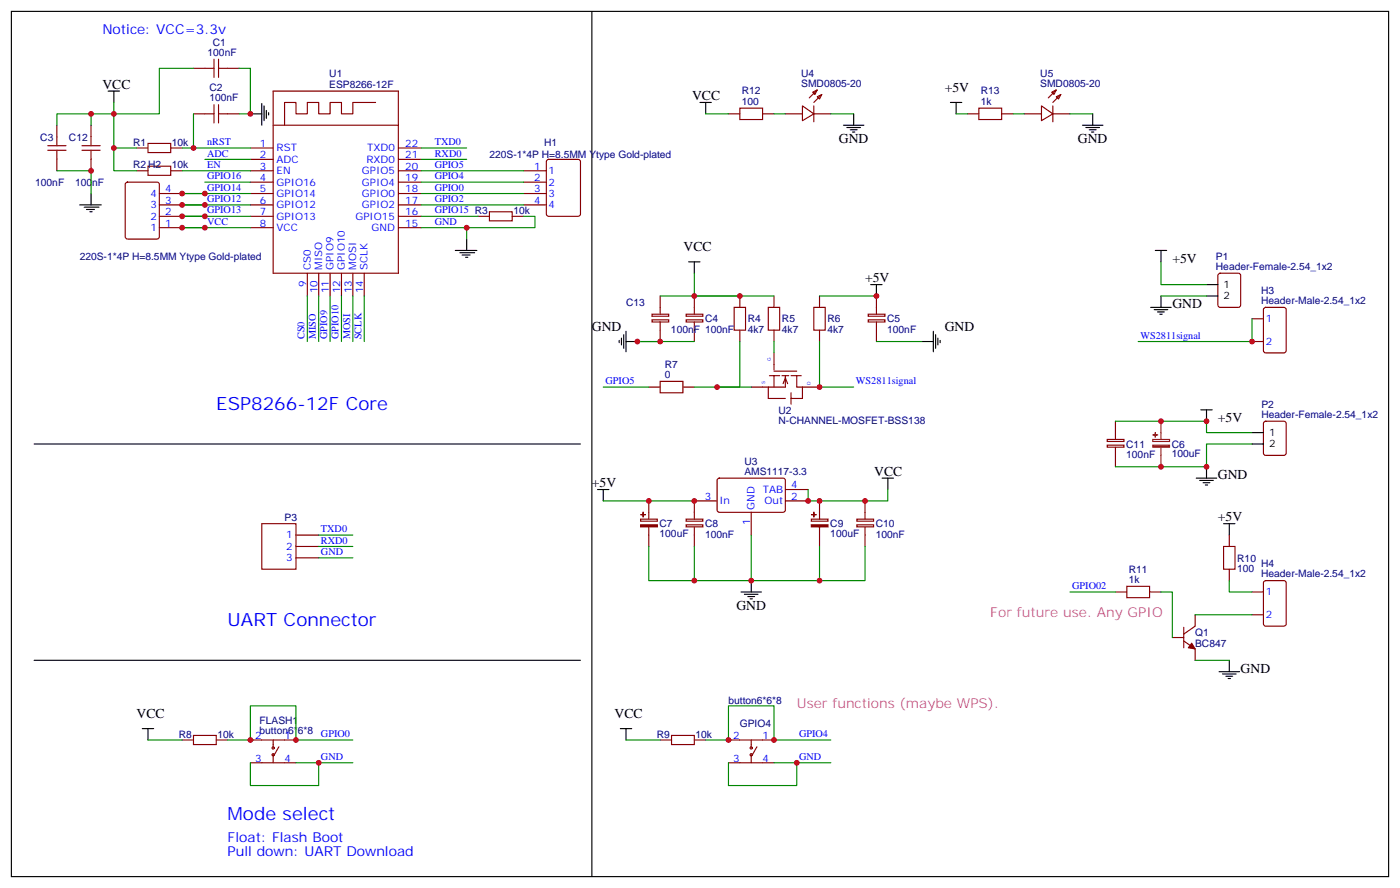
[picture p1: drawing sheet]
<svg xmlns="http://www.w3.org/2000/svg" width="434mm" height="275mm" viewBox="0 0 434 275" stroke-linecap="round" stroke-linejoin="round" font-family="sans-serif">
<g fill="none" stroke="#000" stroke-width=".35">
<path d="M3.5 3.5h426.9v268.1h-426.9zM183.4 3.5v268.1M33.5 28.2h3.5M35.3 28.2v3.5M77.6 35.3h3.5M81.1 32.1v6.7M81.8 32.8v4.6M82.5 34.2v2.5M83.3 34.9v.7M217 31.7h3.5M218.7 31.7v3.6M261.4 38.8h6.4"/>
<path d="M262.5 39.5h4.2M264.6 35.3v3.5M294.6 31.7h3.5M296.3 31.7v3.6M335.5 38.8h6.3M336.5 39.5h4.3M338.7 35.3v3.5M28.2 60v3.5M263.5 40.2h2.1M264.2 40.9h.7M337.6 40.2h2.1M338.3 40.9h.7"/>
<path d="M24.7 63.5h6.7M26.1 64.2h4.6M26.8 64.9h2.5M27.9 65.6h.7M141.1 77.6h6.7M142.5 78.3h4.6M143.2 79h2.5M144.3 79.7h.7M144.6 74.1v3.5M358.1 77.6h3.5M359.8 77.6v3.5M213.4 81.1h3.6"/>
<path d="M215.2 81.1v3.6M269.9 88.2h3.5M271.6 88.2v3.5M356.7 95.2h6.3M357.7 96h4.2M358.8 96.7h2.1M359.5 97.4h.7M359.8 91.7v3.5M373.9 88.2h3.6M373.9 91.7h3.6M191.9 105.5v.7M192.6 104.8v2.1"/>
<path d="M193.3 103.7v4.2M194 105.8h3.6M194 102.7v6.3M285.8 105.8h3.5M289.3 102.7v6.3M290 103.7v4.2M290.7 104.8v2.1M291.4 105.5v.7M10.6 137.6h169.3M372.2 127h3.5M373.9 127v3.5M388.1 137.6h3.5"/>
<path d="M388.1 134.1h3.5M185.2 151.7h3.5M187 151.7v3.5M273.4 148.2h3.5M275.2 148.2v3.5M370.8 148.2h6.3M371.8 148.9h4.3M372.9 149.6h2.1M373.6 150.3h.7M373.9 144.6v3.6M232.8 179.9v3.5M379.2 162.3h3.6"/>
<path d="M381 162.3v3.5M229.7 183.4h6.3M230.7 184.1h4.2M231.8 184.9h2.1M232.5 185.6h.7M10.6 204.6h169.3M377.8 208.1h6.4M378.9 208.8h4.2M379.9 209.5h2.2M380.6 210.3h.8M381 204.6v3.5M44.1 225.8h3.5"/>
<path d="M45.9 225.8v3.5M192.3 225.8h3.5M194 225.8v3.5"/>
</g>
<g fill="none" stroke="#870000" stroke-width=".35">
<path d="M66.3 18.3v5.7M67.7 18.3v5.7M17.6 38.8v6.4M28.2 38.8v6.4M60 35.3h6.3M60 21.2h6.3M66.3 32.5v5.6M67.7 35.3h6.4M67.7 32.5v5.6M67.7 21.2h6.4M84.7 28.2h38.8v56.5h-38.8zM84.7 38.8h38.8"/>
<path d="M116.4 31.7h-7v3.6h-3.6v-3.6h-3.5v3.6h-3.5v-3.6h-3.6v3.6h-3.5v-3.6h-3.5v7.1M225.8 35.3h3.5M229.3 33.5h7.1v3.5h-7.1zM236.4 35.3h3.5M243.4 35.3h5.3M248.7 32.8l3.5 2.5-3.5 2.1zM251.9 28.6l1.4-.7-.7 1.4zM252.2 35.3h5.3M252.2 32.8v4.9M253.3 30l1.4-.7-.7 1.4zM253.3 27.9l-2.5 2.4M254.7 29.3l-2.5 2.4"/>
<path d="M299.9 35.3h3.5M303.4 33.5h7v3.5h-7zM310.4 35.3h3.6M317.5 35.3h5.3M322.8 32.8l3.5 2.5-3.5 2.1zM326 28.6l1.4-.7-.7 1.4zM326.3 35.3h5.3M326.3 32.8v4.9M327.4 30l1.4-.7-.7 1.4zM327.4 27.9l-2.5 2.4M328.8 29.3l-2.5 2.4M14.8 46.6h5.7"/>
<path d="M14.8 45.2h5.7M17.6 46.6v6.3M25.4 46.6h5.6M25.4 45.2h5.6M28.2 46.6v6.3M39 56.7l.5-.3h9.2l.6 .5 .1 16.5-.5 .6-9.4 .1-.6-.5-.1-16.5zM42.3 45.9h3.6M42.3 52.9h3.6M45.9 51.5h7v2.8h-7zM45.9 44.4h7v2.9h-7zM49.4 60h7M52.9 45.9h3.5"/>
<path d="M52.9 52.9h3.5M77.6 56.4h7.1M77.6 45.9h7.1M77.6 49.4h7.1M77.6 60h7.1M77.6 52.9h7.1M123.5 56.4h7M123.5 45.9h7M123.5 49.4h7M123.5 60h7M123.5 52.9h7M162.3 56.4h7"/>
<path d="M162.3 60h7M162.3 52.9h7M169.6 49.6l.4-.2h9.2l.7 .4v16.5l-.4 .7h-9.5l-.6-.4-.1-16.5zM49.4 70.6h7M49.4 63.5h7M49.4 67h7M77.6 70.6h7.1M77.6 63.5h7.1M77.6 67h7.1M123.5 70.6h7M123.5 63.5h7M123.5 67h7"/>
<path d="M148.2 67h3.5M151.7 65.6h7v2.8h-7zM158.7 67h3.6M162.3 63.5h7M95.2 84.7v7M98.8 84.7v7M102.3 84.7v7M105.8 84.7v7M109.4 84.7v7M112.9 84.7v7M202.1 99.1h5.2v.7h-5.2zM202.1 97.4h5.2v.6h-5.2z"/>
<path d="M204.6 91.7v5.7M204.6 99.8v6M212.7 99.1h5.1v.7h-5.1zM212.7 97.4h5.1v.6h-5.1zM215.2 91.7v5.7M215.2 99.8v6M227.5 95.2h3.6v7.1h-3.6zM229.3 91.7v3.5M238.1 95.2h3.6v7.1h-3.6zM239.9 91.7v3.5M252.2 95.2h3.6v7.1h-3.6zM254 91.7v3.5"/>
<path d="M269.1 99.1h5.2v.7h-5.2zM269.1 97.4h5.2v.6h-5.2zM271.6 91.7v5.7M271.6 99.8v6M377.7 84.9l.5-.2h5.6l.7 .4v9.4l-.4 .7h-5.9l-.7-.4v-9.4zM388.1 98.8h3.5M391.8 95.5l.5-.3h5.6l.7 .5v13l-.4 .6-5.9 .1-.7-.5v-12.9zM201.1 119.9h3.5M204.6 118.2h7.1v3.5h-7.1zM211.7 119.9h3.5M229.3 102.3v3.5M238.1 119.9v3.6h5.3"/>
<path d="M238.5 116.4h3.2M239.9 102.3v3.5M239.9 109.4v5.3M239.9 116.4v3.5M239.9 115h7M242.4 116.4h2.1M242.7 118.9l.7-1.8 .7 1.8M243.4 116.4v3.5h-10.6M245.2 116.4h3.2M246.9 116.4v3.5h7.1M248.7 119.9v3.6h-3.5M254 102.3v3.5"/>
<path d="M388.1 105.8h3.5M245.2 121.7v3.5M343.2 137.9h5.2v.7h-5.2zM343.2 136.2h5.2v.6h-5.2zM345.7 130.5v5.7M345.7 138.6v6M391.8 130.7l.5-.2h5.6l.7 .5v9.4l-.4 .7h-5.9l-.7-.5v-9.4zM201.1 155.2v5.7M222.2 155.2h-7v5.7M222.5 148.4l.5-.2h20l.4 .7v9.4l-.7 .4h-20l-.5-.7v-9.1zM232.8 158.7v7.1M243.4 155.2h7.1"/>
<path d="M243.4 151.7h7.1M254 155.2v5.7M268.1 155.2v5.7M81.1 162.3h10.6v14.1h-10.6zM91.7 165.8h7.1M91.7 169.3h7.1M91.7 172.9h7.1M198.5 160.9h5.2v.6h-5.2zM201.1 163.3v6M212.7 162.6h5.1v.7h-5.1zM212.7 160.9h5.1v.6h-5.1zM215.2 163.3v6"/>
<path d="M251.5 160.9h5.1v.6h-5.1zM254 163.3v6M265.6 162.6h5.2v.7h-5.2zM265.6 160.9h5.2v.6h-5.2zM268.1 163.3v6M379.2 169.3h3.6v7.1h-3.6zM381 165.8v3.5M381 176.4v3.5M345.7 183.4h3.5M349.2 181.7h7.1v3.5h-7.1zM356.3 183.4h3.5M363.4 197.6h3.5"/>
<path d="M366.9 198.6l3.5 2.5v3.5M366.9 194.4v6.3M370.4 190.5v3.5l-3.5 2.5M388.1 183.4h3.5M388.1 190.5h3.5M391.8 180.1l.5-.2h5.6l.7 .4v13l-.4 .7h-5.9l-.7-.4v-13zM56.4 229.3h3.6M60 227.9h7v2.8h-7zM67 229.3h3.6M77.6 236.4h14.1M77.6 229.3h14.1M84.7 229.3v2.5"/>
<path d="M84.7 233.9v2.5M86.4 231.4l-1.4 2.5M204.6 229.3h3.5M208.1 227.9h7.1v2.8h-7.1zM215.2 229.3h3.5M225.8 236.4h14.1M225.8 229.3h14.1M232.8 229.3v2.5M232.8 233.9v2.5M234.6 231.4l-1.4 2.5"/>
<circle cx="84.7" cy="233.9" r=".35"/>
<circle cx="84.7" cy="231.8" r=".35"/>
<circle cx="232.8" cy="231.8" r=".35"/>
<circle cx="232.8" cy="233.9" r=".35"/>
</g>
<g fill="#870000" stroke="#870000" stroke-width=".35">
<path d="M198.5 162.6h5.2v.7h-5.2z"/>
<path d="M198.6 159.5h1.4z"/>
<path d="M199.3 158.7l.1 1.5z"/>
<path d="M251.5 162.6h5.1v.7h-5.1z"/>
<path d="M251.5 159.5h1.4z"/>
<path d="M252.2 158.7l.1 1.5z"/>
<path d="M369.4 199.3l1 1.8-2.1-.4z"/>
</g>
<g fill="#8c2424" stroke="#8c2424" stroke-width=".35">
<path d="M357.3 137.9h5.2v.7h-5.2z"/>
<path d="M357.4 134.8h1.4z"/>
<path d="M358.1 134.1v1.4z"/>
</g>
<path d="M357.3 136.2h5.2v.6h-5.2zM359.8 130.5v5.7M359.8 138.6v6" fill="none" stroke="#8c2424" stroke-width=".35"/>
<g fill="none" stroke="#008700" stroke-width=".35">
<path d="M28.2 35.3v3.5M35.3 31.7v21.2h7M60 21.2h-10.6v14.1h-31.8v3.5M60 35.3v10.6M74.1 21.2h3.5v14.1h-3.5M218.7 35.3h7.1M239.9 35.3h3.5M257.5 35.3h7.1M296.3 35.3h3.6M314 35.3h3.5M331.6 35.3h7.1M17.6 52.9h10.6v7.1"/>
<path d="M35.3 45.9h7M56.4 45.9h21.2M56.4 52.9h21.2M56.4 60h21.2M63.5 49.4h14.1M63.5 56.4h14.1M130.5 49.4h14.1M130.5 52.9h31.8M130.5 56.4h31.8M130.5 60h31.8M130.5 45.9h14.1M56.4 63.5h21.2"/>
<path d="M56.4 67h21.2M56.4 70.6h21.2M130.5 67h17.7M130.5 70.6h14.1v3.5M130.5 63.5h31.8M162.3 67h3.5v3.6h-21.2M95.2 91.7v14.1M98.8 91.7v14.1M102.3 91.7v14.1M105.8 91.7v14.1M109.4 91.7v14.1M112.9 91.7v14.1"/>
<path d="M204.6 91.7h35.3M215.2 84.7v7M254 91.7h17.6M359.8 81.1v7.1h14.1M359.8 91.7h14.1M388.1 98.8v7h-35.3M187 119.9h14.1M197.6 105.8h17.6M215.2 119.9h17.6M229.3 105.8v14.1h-7.1M239.9 105.8v3.6M254 105.8v14.1h10.6"/>
<path d="M271.6 105.8h14.2M345.7 130.5h28.2v3.6h14.2M388.1 137.6h-14.2v7h-28.2M187 155.2h28.2M250.5 151.7v3.5h24.7v-3.5M98.8 165.8h10.6M98.8 169.3h10.6M98.8 172.9h10.6M201.1 169.3v10.6h31.7M215.2 169.3v10.6M232.8 165.8v14.1M254 169.3v10.6h-21.2"/>
<path d="M268.1 169.3v10.6h-14.1M381 179.9v3.5h7.1M331.6 183.4h14.1M359.8 183.4h3.6v14.2M370.4 190.5h17.7M370.4 204.6h10.6M45.9 229.3h10.5M70.6 229.3h7v-10.6h14.1v10.6h17.7M77.6 236.4v7h21.2v-7h10.6M91.7 236.4h7.1M194 229.3h10.6M218.7 229.3h7.1v-10.6h14.1v10.6h17.6"/>
<path d="M225.8 236.4v7h21.1v-7h10.6M239.9 236.4h7"/>
</g>
<g fill="#c00">
<circle cx="204.6" cy="105.8" r=".88"/>
<circle cx="215.2" cy="91.7" r=".88"/>
<circle cx="229.3" cy="91.7" r=".88"/>
<circle cx="28.2" cy="52.9" r=".88"/>
<circle cx="359.8" cy="144.6" r=".88"/>
<circle cx="359.8" cy="130.5" r=".88"/>
<circle cx="239.9" cy="229.3" r=".88"/>
<circle cx="225.8" cy="229.3" r=".88"/>
<circle cx="246.9" cy="236.4" r=".88"/>
<circle cx="77.6" cy="35.3" r=".88"/>
<circle cx="98.8" cy="236.4" r=".88"/>
<circle cx="63.5" cy="70.6" r=".88"/>
<circle cx="63.5" cy="67" r=".88"/>
<circle cx="63.5" cy="63.5" r=".88"/>
<circle cx="63.5" cy="60" r=".88"/>
<circle cx="215.2" cy="155.2" r=".88"/>
<circle cx="373.9" cy="130.5" r=".88"/>
<circle cx="373.9" cy="144.6" r=".88"/>
<circle cx="222.3" cy="119.9" r=".88"/>
<circle cx="254" cy="119.9" r=".88"/>
<circle cx="271.6" cy="91.7" r=".88"/>
<circle cx="254" cy="179.9" r=".88"/>
<circle cx="254" cy="155.2" r=".88"/>
<circle cx="232.8" cy="179.9" r=".88"/>
<circle cx="144.6" cy="70.6" r=".88"/>
<circle cx="35.3" cy="45.9" r=".88"/>
<circle cx="60" cy="45.9" r=".88"/>
<circle cx="35.3" cy="35.3" r=".88"/>
<circle cx="250.5" cy="155.2" r=".88"/>
<circle cx="268.1" cy="155.2" r=".88"/>
<circle cx="201.1" cy="155.2" r=".88"/>
<circle cx="215.2" cy="179.9" r=".88"/>
<circle cx="56.4" cy="70.6" r=".88"/>
<circle cx="56.4" cy="67" r=".88"/>
<circle cx="56.4" cy="63.5" r=".88"/>
<circle cx="56.4" cy="60" r=".88"/>
<circle cx="77.6" cy="229.3" r=".88"/>
<circle cx="91.7" cy="229.3" r=".88"/>
<circle cx="388.1" cy="105.8" r=".88"/>
<circle cx="28.2" cy="35.3" r=".88"/>
<circle cx="197.6" cy="105.8" r=".88"/>
</g>
<g font-size="5.6" fill="#00f">
<text x="67" y="127">ESP8266-12F Core</text>
<text x="70.6" y="194">UART Connector</text>
<text x="70.6" y="254">Mode select</text>
</g>
<g font-size="4.2" fill="#00f">
<text x="31.7" y="10.6">Notice: VCC=3.3v</text>
<text x="70.6" y="261.1">Float: Flash Boot</text>
<text x="70.6" y="265.3">Pull down: UART Download</text>
</g>
<g font-size="4.2">
<text x="31.7" y="27.5">VCC</text>
<text x="292.8" y="28.5">+5V</text>
<text x="214.5" y="31">VCC</text>
<text x="260" y="44.4">GND</text>
<text x="334.1" y="44.4">GND</text>
<text x="211.8" y="77.8">VCC</text>
<text x="363.4" y="81.4">+5V</text>
<text x="268.1" y="87.5">+5V</text>
<text x="363.4" y="95.5">GND</text>
<text x="183.4" y="102.6">GND</text>
<text x="292.8" y="102.6">GND</text>
<text x="377.5" y="130.8">+5V</text>
<text x="270.9" y="147.5">VCC</text>
<text x="377.5" y="148.4">GND</text>
<text x="183.4" y="151">+5V</text>
<text x="377.5" y="161.6">+5V</text>
<text x="228.2" y="189.1">GND</text>
<text x="384.5" y="208.4">GND</text>
<text x="42.3" y="222.5">VCC</text>
<text x="190.5" y="222.5">VCC</text>
</g>
<g font-size="4.2" fill="#f0f">
<text x="306.9" y="191.2">For future use. Any GPIO</text>
<text x="246.9" y="219.4">User functions (maybe WPS).</text>
</g>
<g font-size="3.2" fill="#000080">
<text x="64.3" y="17.3">100nF</text>
<text x="66" y="14.2">C1</text>
<text x="102.1" y="23.9">U1</text>
<text x="248.3" y="23.9">U4</text>
<text x="322.4" y="23.9">U5</text>
<text x="64.9" y="28.2">C2</text>
<text x="102.1" y="27.2">ESP8266-12F</text>
<text x="229.9" y="29.3">R12</text>
<text x="248.3" y="26.8">SMD0805-20</text>
<text x="304" y="29.3">R13</text>
<text x="322.4" y="26.8">SMD0805-20</text>
<text x="64.9" y="31.4">100nF</text>
<text x="229.9" y="32.5">100</text>
<text x="304" y="32.5">1k</text>
<text x="12.5" y="43.6">C3</text>
<text x="21.4" y="43.6">C12</text>
<text x="41.3" y="45.2">R1</text>
<text x="53.3" y="45.2">10k</text>
<text x="168.6" y="45.2">H1</text>
<text x="41.3" y="52.2">R2</text>
<text x="45.9" y="52.2">H2</text>
<text x="53.3" y="52.2">10k</text>
<text x="151.7" y="48.9">220S-1*4P H=8.5MM Ytype Gold-plated</text>
<text x="10.9" y="57.7">100nF</text>
<text x="23.3" y="57.7">100nF</text>
<text x="159.1" y="66.3">10k</text>
<text x="24.7" y="80.6">220S-1*4P H=8.5MM Ytype Gold-plated</text>
<text x="376.9" y="83.6">Header-Female-2.54_1x2</text>
<text x="376.9" y="80.4">P1</text>
<text x="194" y="94.7">C13</text>
<text x="390.9" y="94.2">Header-Male-2.54_1x2</text>
<text x="390.9" y="91.1">H3</text>
<text x="218.5" y="99.9">C4</text>
<text x="231.8" y="99.9">R4</text>
<text x="242.4" y="99.9">R5</text>
<text x="256.5" y="99.9">R6</text>
<text x="275" y="99.9">C5</text>
<text x="208" y="103.1">100nF 100nF</text>
<text x="231.8" y="103.1">4k7</text>
<text x="242.4" y="103.1">4k7</text>
<text x="256.5" y="103.1">4k7</text>
<text x="275" y="103.1">100nF</text>
<text x="206" y="113.9">R7</text>
<text x="206" y="117.1">0</text>
<text x="241.3" y="131.5">N-CHANNEL-MOSFET-BSS138</text>
<text x="241.3" y="128.3">U2</text>
<text x="391" y="129.5">Header-Female-2.54_1x2</text>
<text x="391" y="126.3">P2</text>
<text x="349.1" y="141.9">100nF</text>
<text x="349.1" y="138.7">C11</text>
<text x="363.2" y="141.7">100uF</text>
<text x="363.2" y="138.8">C6</text>
<text x="230.7" y="147.1">AMS1117-3.3</text>
<text x="230.7" y="144.2">U3</text>
<text x="88.2" y="161.5">P3</text>
<text x="204.4" y="166.4">100uF</text>
<text x="204.4" y="163.5">C7</text>
<text x="218.5" y="166.6">100nF</text>
<text x="218.5" y="163.4">C8</text>
<text x="257.4" y="166.4">100uF</text>
<text x="257.4" y="163.5">C9</text>
<text x="271.5" y="166.6">100nF</text>
<text x="271.5" y="163.4">C10</text>
<text x="349.9" y="177.4">R11</text>
<text x="383.5" y="177.2">100</text>
<text x="383.5" y="174">R10</text>
<text x="390.9" y="178.9">Header-Male-2.54_1x2</text>
<text x="390.9" y="175.7">H4</text>
<text x="349.9" y="180.6">1k</text>
<text x="370.4" y="197">Q1</text>
<text x="370.4" y="200.6">BC847</text>
<text x="225.8" y="218.2">button6*6*8</text>
<text x="80.5" y="227.5">button6*6*8</text>
<text x="80.5" y="224.3">FLASH1</text>
<text x="229.3" y="225.3">GPIO4</text>
<text x="55.4" y="228.6">R8</text>
<text x="67.4" y="228.6">10k</text>
<text x="203.6" y="228.6">R9</text>
<text x="215.6" y="228.6">10k</text>
</g>
<g font-size="3.2" fill="#00f">
<text x="64.2" y="45">nRST</text>
<text x="80.5" y="45.5">1</text>
<text x="85.7" y="46.9">RST</text>
<text x="113.8" y="46.9">TXD0</text>
<text x="125.6" y="45.5">22</text>
<text x="134.8" y="45">TXD0</text>
<text x="64.2" y="48.5">ADC</text>
<text x="64.2" y="52">EN</text>
<text x="80.5" y="49">2</text>
<text x="80.5" y="52.6">3</text>
<text x="85.7" y="50.4">ADC</text>
<text x="85.7" y="54">EN</text>
<text x="112.2" y="54">GPIO5</text>
<text x="113.6" y="50.4">RXD0</text>
<text x="125.6" y="52.6">20</text>
<text x="125.6" y="49">21</text>
<text x="134.8" y="48.5">RXD0</text>
<text x="134.8" y="52">GPIO5</text>
<text x="165.6" y="52.6">1</text>
<text x="170" y="54">1</text>
<text x="51.2" y="59.6">4</text>
<text x="64.2" y="55.6">GPIO16</text>
<text x="64.2" y="59.1">GPIO14</text>
<text x="80.5" y="56.1">4</text>
<text x="80.5" y="59.6">5</text>
<text x="85.7" y="57.5">GPIO16</text>
<text x="112.2" y="57.5">GPIO4</text>
<text x="125.6" y="56.1">19</text>
<text x="125.6" y="59.6">18</text>
<text x="134.8" y="55.6">GPIO4</text>
<text x="134.8" y="59.1">GPIO0</text>
<text x="165.6" y="56.1">2</text>
<text x="165.6" y="59.6">3</text>
<text x="170" y="57.5">2</text>
<text x="46.7" y="64.6">3</text>
<text x="46.7" y="61">4</text>
<text x="51.2" y="63.1">3</text>
<text x="64.2" y="62.6">GPIO12</text>
<text x="80.5" y="63.1">6</text>
<text x="85.7" y="61">GPIO14</text>
<text x="85.7" y="64.6">GPIO12</text>
<text x="112.2" y="64.6">GPIO2</text>
<text x="112.2" y="61">GPIO0</text>
<text x="125.6" y="63.1">17</text>
<text x="134.8" y="62.6">GPIO2</text>
<text x="165.6" y="63.1">4</text>
<text x="170" y="61">3</text>
<text x="170" y="64.6">4</text>
<text x="46.7" y="71.6">1</text>
<text x="46.7" y="68.1">2</text>
<text x="51.2" y="70.2">1</text>
<text x="51.2" y="66.7">2</text>
<text x="64.2" y="66.1">GPIO13</text>
<text x="64.2" y="69.7">VCC</text>
<text x="80.5" y="66.7">7</text>
<text x="80.5" y="70.2">8</text>
<text x="85.7" y="68.1">GPIO13</text>
<text x="85.7" y="71.6">VCC</text>
<text x="110.2" y="68.1">GPIO15</text>
<text x="115.1" y="71.6">GND</text>
<text x="125.6" y="70.2">15</text>
<text x="125.6" y="66.7">16</text>
<text x="134.8" y="66.1">GPIO15 R3</text>
<text x="134.8" y="69.7">GND</text>
<text x="96.3" y="83.6" transform="rotate(-90 96.3 83.6)">CS0</text>
<text x="99.8" y="83.6" transform="rotate(-90 99.8 83.6)">MISO</text>
<text x="103.4" y="83.6" transform="rotate(-90 103.4 83.6)">GPIO9</text>
<text x="106.9" y="83.6" transform="rotate(-90 106.9 83.6)">GPIO10</text>
<text x="110.4" y="83.6" transform="rotate(-90 110.4 83.6)">MOSI</text>
<text x="113.9" y="83.6" transform="rotate(-90 113.9 83.6)">SCLK</text>
<text x="94.9" y="88.8" transform="rotate(-90 94.9 88.8)">9</text>
<text x="98.4" y="90.8" transform="rotate(-90 98.4 90.8)">10</text>
<text x="102" y="90.8" transform="rotate(-90 102 90.8)">11</text>
<text x="105.5" y="90.8" transform="rotate(-90 105.5 90.8)">12</text>
<text x="109" y="90.8" transform="rotate(-90 109 90.8)">13</text>
<text x="112.5" y="90.8" transform="rotate(-90 112.5 90.8)">14</text>
<text x="392.3" y="99.8">1</text>
<text x="94.4" y="105.1" transform="rotate(-90 94.4 105.1)">CS0</text>
<text x="97.9" y="105.1" transform="rotate(-90 97.9 105.1)">MISO</text>
<text x="101.4" y="105.1" transform="rotate(-90 101.4 105.1)">GPIO9</text>
<text x="105" y="105.1" transform="rotate(-90 105 105.1)">GPIO10</text>
<text x="108.5" y="105.1" transform="rotate(-90 108.5 105.1)">MOSI</text>
<text x="112" y="105.1" transform="rotate(-90 112 105.1)">SCLK</text>
<text x="353.5" y="105">WS2811signal</text>
<text x="392.3" y="106.9">2</text>
<text x="187.7" y="119.1">GPIO5</text>
<text x="265.3" y="119.1">WS2811signal</text>
<text x="218.5" y="154.9">3</text>
<text x="236.4" y="152.8">TAB</text>
<text x="245.2" y="154.9">2</text>
<text x="245.2" y="151.3">4</text>
<text x="223" y="156.3">In</text>
<text x="233.9" y="158" transform="rotate(-90 233.9 158)">GND</text>
<text x="237" y="156.3">Out</text>
<text x="88.6" y="166.9">1</text>
<text x="99.5" y="164.9">TXD0</text>
<text x="232.5" y="162.5" transform="rotate(-90 232.5 162.5)">1</text>
<text x="88.6" y="170.4">2</text>
<text x="88.6" y="173.9">3</text>
<text x="99.5" y="168.5">RXD0</text>
<text x="99.5" y="172">GND</text>
<text x="332.3" y="182.6">GPIO02</text>
<text x="392.3" y="184.5">1</text>
<text x="392.3" y="191.6">2</text>
<text x="79.1" y="229">2</text>
<text x="88.2" y="229">1</text>
<text x="99.5" y="228.4">GPIO0</text>
<text x="227.3" y="229">2</text>
<text x="236.4" y="229">1</text>
<text x="247.6" y="228.4">GPIO4</text>
<text x="79.1" y="236">3</text>
<text x="88.2" y="236">4</text>
<text x="99.5" y="235.5">GND</text>
<text x="227.3" y="236">3</text>
<text x="236.4" y="236">4</text>
<text x="247.6" y="235.5">GND</text>
</g>
<g font-size="3.2">
<text x="379.2" y="89.3">1</text>
<text x="379.2" y="92.8">2</text>
<text x="393.3" y="135.1">1</text>
<text x="393.3" y="138.6">2</text>
</g>
<g font-size="1.4" fill="#00f">
<text x="238.9" y="111.9" transform="rotate(-90 238.9 111.9)">G</text>
<text x="237.1" y="118.9" transform="rotate(-90 237.1 118.9)">S</text>
<text x="251.2" y="119.2" transform="rotate(-90 251.2 119.2)">D</text>
</g>
</svg>
